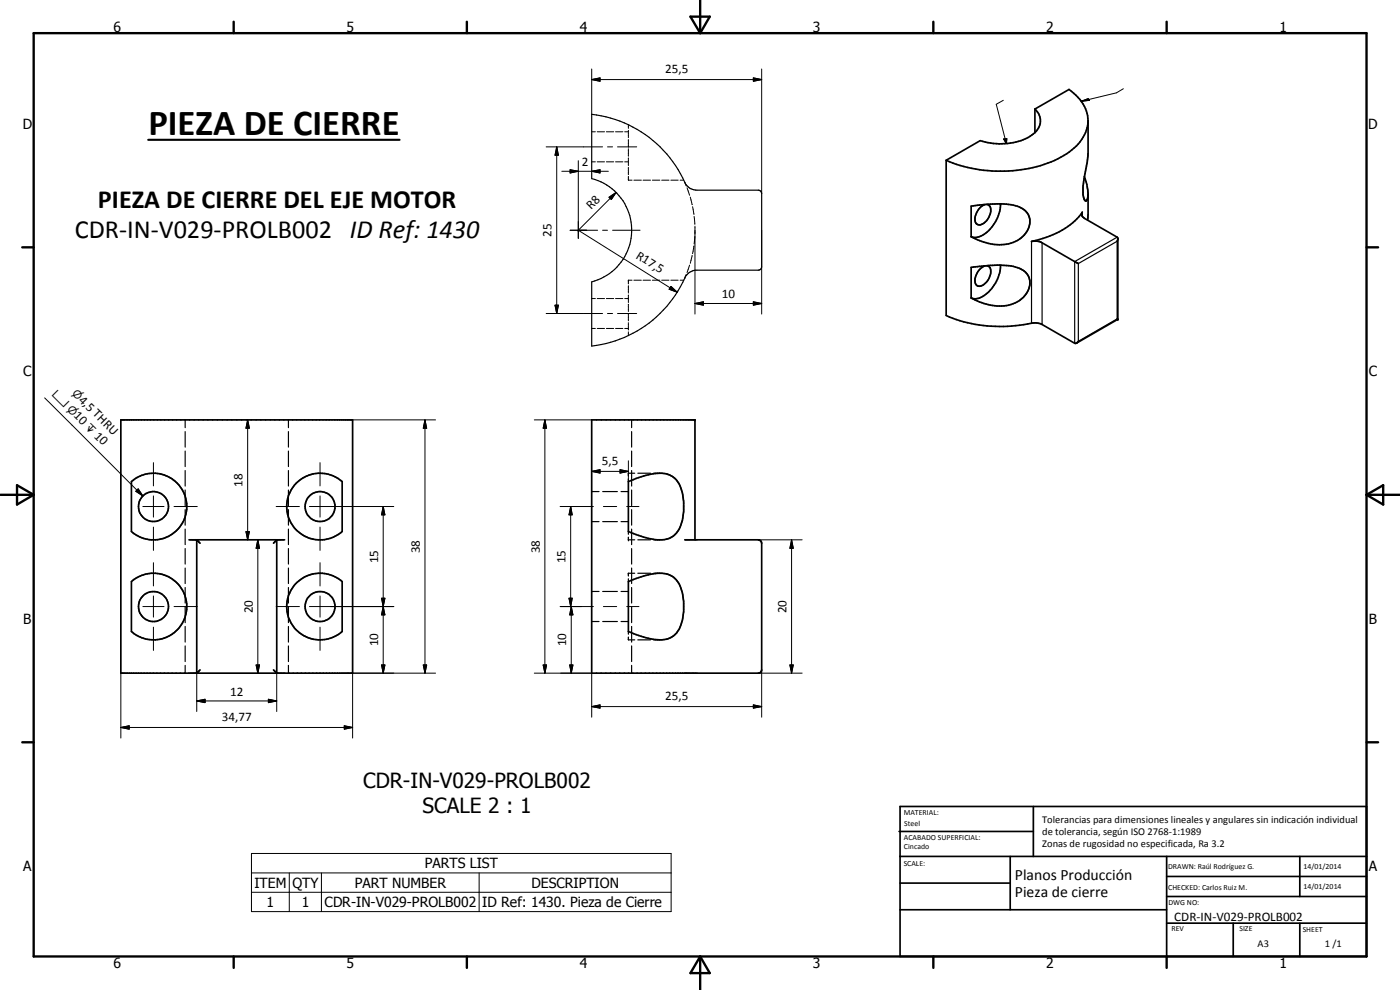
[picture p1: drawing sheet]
<svg xmlns="http://www.w3.org/2000/svg" width="420mm" height="297mm" viewBox="0 0 420 297" stroke-linecap="round" stroke-linejoin="round" font-family="sans-serif">
<g fill="none" stroke="#000" stroke-width=".51">
<path d="M310.6 32.7l10.2-5.9a11.7 11.7 0 0 1 5.7 9.4 13.3 13.3 0 0 1-8.1 11 41.4 41.4 0 0 1-34.4 .9M310.6 32.7a4.6 4.6 0 0 1 0 7.1M310.6 39.8a14.2 14.2 0 0 1-8.2 3.3 21.1 21.1 0 0 1-8.2-.9l-10.2 5.9M310.6 32.7v7.1M326.5 36.2v10.5l-1.5 9.4 .1 2.5 .4 1.5a.57 .57 0 0 0 .8 0 .57 .57 0 0 0 .1-.7l.1-.5M284 48.1v46.6a43.4 43.4 0 0 0 26.7 2.2l1.8 .3 10 5.8 .7-.1 .4-.5M325.4 53l.8 2.3 .3 2.7-.1 8M326.5 58.3v.3M291.5 61.8a43.8 43.8 0 0 1 12.6-.2 5.9 5.9 0 0 1 4.5 2.7l.5 1.6a5.5 5.5 0 0 1-1.1 3.7 9 9 0 0 1-8.1 3.8 19.4 19.4 0 0 1-8.4-2.4zM296.2 61.3a1.92 1.92 0 0 1 .9 3 4.1 4.1 0 0 1-3.5 3.1 1.91 1.91 0 0 1-.8-2.7 4.6 4.6 0 0 1 2.8-3.3M296.2 79.7a2.05 2.05 0 0 1 .9 3 4.1 4.1 0 0 1-3.5 3.2 2.39 2.39 0 0 1-.5-3.6 4.7 4.7 0 0 1 2.5-2.5M300.3 61.2a11.3 11.3 0 0 1-6.3 9.8 3.2 3.2 0 0 1-2.5 0"/>
<path d="M300.3 79.5a11.3 11.3 0 0 1-4.9 9.1 4.1 4.1 0 0 1-3.9 .8M323.6 79.1l-11.1-6.4-1.4-.4-1.5 .1a24 24 0 0 0 15.2-8.7 1.31 1.31 0 0 0 .7 1.8l9.9 5.9 .1 24.4M335.5 71.8l-.2 .6M291.5 80.2a39.4 39.4 0 0 1 13.2-.1 5 5 0 0 1 4.4 4.1l-.2 1.8a8 8 0 0 1-7.6 5.8 18.1 18.1 0 0 1-9.8-2.4zM335.3 95.7l.2 .1M335.5 95.8l-12.4 7.2M36.3 126h69.5v76h-69.5zM39.4 144.5a10.1 10.1 0 0 1 11.8-1.1l.4 .2a10.2 10.2 0 0 1 4.2 10.7 10 10 0 0 1-16.4 5.2zM88.9 144.9a10 10 0 0 1 13.8-.4v15a10 10 0 0 1-13.9-.6 10 10 0 0 1 .1-14zM188.6 144.5a22.4 22.4 0 0 1 11.3-2.3 7 7 0 0 1 5 6.6l.3 1.8v2.8l-.4 2.7-.6 1.9a6 6 0 0 1-5.5 4 25.3 25.3 0 0 1-10.1-2.5zM39.4 174.5a10 10 0 0 1 10.4-1.8 10 10 0 0 1 6.2 8.4 10.1 10.1 0 0 1-2.5 7.6 10.1 10.1 0 0 1-5.5 3.1 10.2 10.2 0 0 1-8.6-2.3zM56.7 162h28.7"/>
<path d="M60.1 163l-1.1-1v40M82.1 163l.9-1v40M88.6 175.3a10 10 0 0 1 14.1-.8v15a10 10 0 0 1-13.7-.5 10 10 0 0 1-.4-13.7zM188.6 174.5a25.3 25.3 0 0 1 10.1-2.5 5.9 5.9 0 0 1 4.8 2.7l.7 1.2 .7 2.5 .3 2.2v2.8a9.5 9.5 0 0 1-3.5 7.7 9.6 9.6 0 0 1-7.8 .2l-5.3-1.8zM205.5 162h22.1l.8 .4 .2 .6v38l-.2 .5-.6 .5h-50.2v-76h31v36M60.1 201l-1 1M82.1 201l.9 1M269.8 249.5h40.3M270.1 242h140v45h-140zM270.1 257h140M303.2 257v16M310.1 242v15"/>
<path d="M350.1 257v30M390.1 257v12M270.1 265h33.1M270.1 273h80M350.1 277h60M350.1 269h60M350.1 263h60M370.1 277v10M390.1 277v10"/>
<circle cx="46.1" cy="152" r="4.5"/>
<circle cx="96.1" cy="152" r="4.5"/>
<circle cx="46.1" cy="182" r="4.5"/>
<circle cx="96.1" cy="182" r="4.5"/>
</g>
<g fill="none" stroke="#000" stroke-width=".35">
<path d="M177.6 34.3a35.3 35.3 0 0 1 28.4 21.2l1.4 1.1 1.8 .5h18.6l.5 .3 .3 .7v22a1.01 1.01 0 0 1-1 1h-18.9a4.6 4.6 0 0 0-3.8 3.7 35 35 0 0 1-27.3 19v-19.2a16 16 0 0 0 12-15.5 16 16 0 0 0-12-15.5zM309.6 72.4v24.6M312.7 72.9v24.5M323.6 79.1l11.7-6.7v23.3l-11.7 6.7zM324.8 63.7v1.2M335.3 71.2l-12.8 7.3v24.5M55.6 126v2.3M55.6 129.5v4.7M55.6 135.3v4.7M86.6 126v2.3M86.6 129.5v4.7M86.6 135.3v4.7"/>
<path d="M189.6 126v2.3M189.6 129.5v4.7M189.6 135.3v4.7M55.6 141.2v4.6M55.6 147v4.7M55.6 152.9v4.7M55.6 158.7v4.7M86.6 141.2v4.6M86.6 147v4.7M86.6 152.9v4.7M86.6 158.7v4.7M177.6 147.5h2.2"/>
<path d="M177.6 156.5h2.2M180.9 147.5h4.4M180.9 156.5h4.4M186.4 147.5h2.2M186.4 156.5h2.2M188.6 143.7v.8M188.6 159.5v.8M189.6 141.2v4.6M189.6 147v4.7M189.6 152.9v4.7M189.6 158.7v4.7M190.5 142h-1.9v.8"/>
<path d="M191.4 142h3.8M196.2 142h1.9M55.6 164.6v4.6M55.6 170.4v4.7M55.6 176.3v4.6M86.6 164.6v4.6M86.6 170.4v4.7M86.6 176.3v4.6M177.6 177.5h2.2M180.9 177.5h4.4M186.4 177.5h2.2M188.6 161.2v.8h1.9"/>
<path d="M188.6 173.7v.8M189.6 164.6v4.6M189.6 170.4v4.7M189.6 176.3v4.6M190.5 172h-1.9v.8M191.4 162h3.8M191.4 172h3.8M196.2 162h1.9M196.2 172h1.9M55.6 182.1v4.7M55.6 188v4.7M55.6 193.8v4.7"/>
<path d="M55.6 199.6v2.4M86.6 182.1v4.7M86.6 188v4.7M86.6 193.8v4.7M86.6 199.6v2.4M177.6 186.5h2.2M180.9 186.5h4.4M186.4 186.5h2.2M188.6 189.5v.8M188.6 191.1v.9h1.9M189.6 182.1v4.7M189.6 188v4.7"/>
<path d="M189.6 193.8v4.7M189.6 199.6v2.4M191.4 192h3.8M196.2 192h1.9"/>
</g>
<g fill="#000">
<circle cx="335.5" cy="95.8" r=".25"/>
<circle cx="208.6" cy="126" r=".25"/>
<circle cx="188.6" cy="162" r=".18"/>
<circle cx="188.6" cy="172" r=".18"/>
</g>
<g fill="none" stroke="#000" stroke-width=".3">
<path d="M177.6 23.9l2.5-.5v1zM177.6 39.5h1.1M177.6 20.7v13.6M177.6 23.9h51M179.2 39.5h2.2M182 39.5h2.2M184.7 39.5h2.2M187.5 39.5h1.1M188.6 37.5v1M188.6 39.1v2.2M226.1 23.4l2.5 .5-2.5 .5zM228.6 20.7v37.4"/>
<path d="M301.1 30.1l-2.1 1.2 3 11.8M324.5 30.4l2.1-.8 .4 .5zM337.1 26.6l-2 1.3-10.6 2.5M163.9 44.1h16.9M167.1 44.1l.5 2.5h-1zM167.1 44.1v50M168.6 51.4h14M171.1 50.9l2.5 .5-2.5 .5zM173.6 48.2v23.3M177.6 51.4l2.5-.5v1zM177.6 48.6h1.1M179.2 48.6h2.2"/>
<path d="M182 48.6h2.2M182.3 44.1h1.5M182.8 59.2l2.1-1.5-1.4 2.2zM184.7 48.6h2.2M184.9 57.7l-11.3 11.4M185.3 44.1h5.8M187.5 48.6h1.1M188.6 41.9v2.2M188.6 44.6v2.3M188.6 47.4v2.3M188.6 50.2v2.2M188.6 53v1.1h1.1"/>
<path d="M190.2 54.1h2.3M193 54.1h2.2M195.8 54.1h2.2M198.6 54.1h2.2M201.3 54.1h2.2M204.1 54.1h1.1M205.5 54.7l.4 1.1M206.2 56.3l.8 2.3M207.2 59.1l.5 2.3M301.2 41.7l1-.1-.2 1.5zM171.1 69.1h8.3M173.6 69.1h.1"/>
<path d="M173.6 69.1l29.6 18.6M180.8 69.1h1.5M183.8 69.1h8.3M207 79.5l-.8 2.3M207.7 76.7l-.5 2.3M207.8 62l.5 2.3M208.3 73.8l-.5 2.3M208.3 64.9l.2 2.4M208.5 70.9l-.2 2.3M208.6 67.9v26.3M228.6 69.1v25.1M163.9 94.1h16.9"/>
<path d="M166.6 91.6h1l-.5 2.5zM177.6 89.6h1.1M177.6 98.6h1.1M179.2 89.6h2.2M179.2 98.6h2.2M182 89.6h2.2M182 98.6h2.2M182.3 94.1h1.5M184.7 89.6h2.2M184.7 98.6h2.2M185.3 94.1h5.8M187.5 89.6h1.1"/>
<path d="M187.5 98.6h1.1M188.6 84.1h.1M188.6 84.1v1.1M188.6 85.7v2.2M188.6 88.5v2.2M188.6 91.3v2.2M188.6 94v2.3M188.6 96.8v2.2M188.6 99.6v1.1M188.6 84.1h1.1M190.2 84.1h2.3M193 84.1h2.2"/>
<path d="M195.8 84.1h2.2M198.6 84.1h2.2M201.3 84.1h2.2M201.4 85.9l1.8 1.8-2.4-.9zM204.1 84.1h1.1M205.9 82.3l-.4 1.1M208.6 91.1l2.5-.5v1zM208.6 91.1h20M226.1 90.6l2.5 .5-2.5 .5zM13.4 119.4l29.5 29.4M46 138.8v7M74.3 126l.5 2.5h-1z"/>
<path d="M74.3 126v36M96 138.8v7M105.8 126h24.9M127.5 126l.5 2.5h-1zM127.5 126v76M160.3 126h17.3M163.5 126l.5 2.5h-1zM163.5 126v76M188.6 138.3v6.2M40.8 147.4l.7-.7 1.4 2.1zM41.5 146.7l1.4 2.1-2.1-1.4zM42.9 152h6.3"/>
<path d="M46 148.8v6.4M46 158.2v6.9M52.2 152h7M73.8 159.5h1l-.5 2.5zM82.9 152h7M92.9 152h25.3M96 148.8v6.4M96 158.2v6.9M115 152l.5 2.5h-1zM115 152v50M168.1 152h10M171.3 152l.4 2.5h-.9z"/>
<path d="M171.3 152v30M177.6 141.4l2.5-.5v1zM177.6 141.4h11M181.1 152h4M186.1 140.9l2.5 .5-2.5 .5zM188.1 152h3.7M46 168.8v7M46 178.8v6.4M77.4 162l.5 2.5h-1zM77.4 162v40M96 168.8v7M96 178.8v6.4"/>
<path d="M114.5 179.5h1l-.5 2.5zM114.5 179.5h1l-1 5h1zM170.8 179.5h.9l-.4 2.5zM227.6 162h13.1M237.6 162l.5 2.5h-1zM237.6 162v40M42.9 182h6.3M46 188.2v7M52.2 182h7M76.9 199.5h1l-.5 2.5zM82.9 182h7M92.9 182h25.3"/>
<path d="M96 188.2v7M114.5 199.5h1l-.5 2.5zM115 182l.5 2.5h-1zM127 199.5h1l-.5 2.5zM163 199.5h1l-.5 2.5zM168.1 182h10M171 199.5h.9l-.5 2.5zM171.4 182l.5 2.5h-.9zM171.4 182v20M181.1 182h4M188.1 182h3.7M237.1 199.5h1l-.5 2.5z"/>
<path d="M36.3 218.3l2.5-.5v1zM36.3 218.3h69.5M36.3 202v19.4M59 210.3l2.5-.5v1zM59 210.3h24M59 202v11.5M80.5 209.8l2.5 .5-2.5 .5zM83 202v11.5M103.3 217.8l2.5 .5-2.5 .5zM130.7 202h-24.9v19.4M160.3 202h17.3v13.2M177.6 212l2.5-.5v1z"/>
<path d="M177.6 212h51M226.1 211.5l2.5 .5-2.5 .5zM227.6 202h13.1M228.6 201v14.2M75.5 256.1h125.9v17.4h-125.9zM75.5 261.9h125.9M75.5 267.7h125.9M86.8 261.9v11.6M96.5 261.9v11.6M143.8 261.9v11.6"/>
</g>
<g fill="none" stroke="#000" stroke-width=".71">
<path d="M10.1 9.9h400v277.1h-400zM70.1 6.5v3.4M140.1 6.5v3.4M207.2 5h5.8l-2.9 4.9zM210.1 0v9.9M280.1 6.5v3.4M350.1 6.5v3.4M6.7 74.2h3.4M410.1 74.2h3.5M.1 148.5h10M5.1 145.6l5 2.9-5 2.9zM410.1 148.5h10"/>
<path d="M410.1 148.5l5-2.9v5.8zM6.7 222.7h3.4M410.1 222.7h3.5M70.1 287v3.4M140.1 287v3.4M210.1 287v10M210.1 287l2.9 5h-5.8zM280.1 287v3.4M350.1 287v3.4"/>
</g>
<g fill="#000">
<path d="M177.6 23.9l2.5-.5v1zM226.1 23.4l2.5 .5-2.5 .5zM324.5 30.4l2.1-.8 .4 .5zM167.1 44.1l.5 2.5h-1zM171.1 50.9l2.5 .5-2.5 .5zM177.6 51.4l2.5-.5v1zM182.8 59.2l2.1-1.5-1.4 2.2zM301.2 41.7l1-.1-.2 1.5zM166.6 91.6h1l-.5 2.5zM201.4 85.9l1.8 1.8-2.4-.9zM208.6 91.1l2.5-.5v1zM226.1 90.6l2.5 .5-2.5 .5z"/>
<path d="M74.3 126l.5 2.5h-1zM127.5 126l.5 2.5h-1zM163.5 126l.5 2.5h-1zM41.5 146.7l1.4 2.1-2.1-1.4zM73.8 159.5h1l-.5 2.5zM115 152l.5 2.5h-1zM171.3 152l.4 2.5h-.9zM177.6 141.4l2.5-.5v1zM186.1 140.9l2.5 .5-2.5 .5zM77.4 162l.5 2.5h-1zM114.5 179.5h1l-.5 2.5zM170.8 179.5h.9l-.4 2.5z"/>
<path d="M237.6 162l.5 2.5h-1zM76.9 199.5h1l-.5 2.5zM114.5 199.5h1l-.5 2.5zM115 182l.5 2.5h-1zM127 199.5h1l-.5 2.5zM163 199.5h1l-.5 2.5zM171 199.5h.9l-.5 2.5zM171.4 182l.5 2.5h-.9zM237.1 199.5h1l-.5 2.5zM36.3 218.3l2.5-.5v1zM59 210.3l2.5-.5v1zM80.5 209.8l2.5 .5-2.5 .5z"/>
<path d="M103.3 217.8l2.5 .5-2.5 .5zM177.6 212l2.5-.5v1zM226.1 211.5l2.5 .5-2.5 .5z"/>
</g>
<path d="M44.5 42h75.4" fill="none" stroke="#000" stroke-width=".63"/>
<text font-size="11" x="44.5" y="40.4">PIEZA DE CIERRE</text>
<g font-size="7.9">
<text x="29.4" y="62.4">PIEZA DE CIERRE DEL EJE MOTOR</text>
<text x="22.5" y="71.3">CDR-IN-V029-PROLB002 ID Ref: 1430</text>
</g>
<g font-size="6.3">
<text x="109" y="236.3">CDR-IN-V029-PROLB002</text>
<text x="126.8" y="243.9">SCALE 2 : 1</text>
</g>
<g font-size="4.7">
<text x="304.6" y="263.9">Planos Producción</text>
<text x="304.6" y="269.3">Pieza de cierre</text>
</g>
<g font-size="4.2">
<text x="34" y="9.6">6</text>
<text x="104" y="9.6">5</text>
<text x="174" y="9.6">4</text>
<text x="244" y="9.6">3</text>
<text x="314" y="9.6">2</text>
<text x="384" y="9.6">1</text>
<text x="6.8" y="38.7">D</text>
<text x="410.6" y="38.7">D</text>
<text x="7" y="112.9">C</text>
<text x="410.8" y="112.9">C</text>
<text x="7" y="187.1">B</text>
<text x="410.8" y="187.1">B</text>
<text x="7" y="261.4">A</text>
<text x="127.5" y="260.6">PARTS LIST</text>
<text x="410.8" y="261.4">A</text>
<text x="76.4" y="266.4">ITEM</text>
<text x="87.7" y="266.4">QTY</text>
<text x="106.5" y="266.4">PART NUMBER</text>
<text x="159.5" y="266.4">DESCRIPTION</text>
<text x="80" y="272.2">1</text>
<text x="90.5" y="272.2">1</text>
<text x="97.4" y="272.2">CDR-IN-V029-PROLB002</text>
<text x="144.7" y="272.2">ID Ref: 1430. Pieza de Cierre</text>
<text x="34" y="290.4">6</text>
<text x="104" y="290.4">5</text>
<text x="174" y="290.4">4</text>
<text x="244" y="290.4">3</text>
<text x="314" y="290.4">2</text>
<text x="384" y="290.4">1</text>
</g>
<g font-size="3.9">
<text x="199.6" y="21.8">25,5</text>
<text x="174.6" y="49.9">2</text>
<text x="177.4" y="63" transform="rotate(-45 177.4 63)">R8</text>
<text x="165.6" y="71.1" transform="rotate(-90 165.6 71.1)">25</text>
<text x="190.6" y="77.3" transform="rotate(32 190.6 77.3)">R17,5</text>
<text x="216.6" y="89.5">10</text>
<text x="22" y="124.9" transform="rotate(45 22 124.9)">10</text>
<text x="23.5" y="120.2" transform="rotate(45 23.5 120.2)">4,5 THRU</text>
<text x="28.1" y="131" transform="rotate(45 28.1 131)">10</text>
<text x="180.6" y="139.4">5,5</text>
<text x="72.8" y="146" transform="rotate(-90 72.8 146)">18</text>
<text x="126" y="166" transform="rotate(-90 126 166)">38</text>
<text x="162" y="166" transform="rotate(-90 162 166)">38</text>
<text x="113.5" y="169" transform="rotate(-90 113.5 169)">15</text>
<text x="169.7" y="169" transform="rotate(-90 169.7 169)">15</text>
<text x="75.8" y="184" transform="rotate(-90 75.8 184)">20</text>
<text x="236" y="184" transform="rotate(-90 236 184)">20</text>
<text x="113.5" y="194" transform="rotate(-90 113.5 194)">10</text>
<text x="169.9" y="194" transform="rotate(-90 169.9 194)">10</text>
<text x="69.1" y="208.8">12</text>
<text x="199.6" y="209.9">25,5</text>
<text x="66.6" y="216.2">34,77</text>
<text x="352.4" y="276.3">CDR-IN-V029-PROLB002</text>
</g>
<g font-size="3.3">
<text x="15.5" y="118.4" transform="rotate(45 15.5 118.4)">v</text>
<text x="21.5" y="118.2" transform="rotate(45 21.5 118.2)">n</text>
<text x="20" y="122.9" transform="rotate(45 20 122.9)">n</text>
<text x="25.4" y="128.3" transform="rotate(45 25.4 128.3)">x</text>
</g>
<g font-size="3.1">
<text x="312.7" y="246.8">Tolerancias para dimensiones lineales y angulares sin indicación individual</text>
<text x="312.7" y="250.4">de tolerancia, según ISO 2768-1:1989</text>
<text x="312.7" y="254">Zonas de rugosidad no especificada, Ra 3.2</text>
<text x="377.4" y="284.1">A3</text>
<text x="397.6" y="284.2">1 /1</text>
</g>
<g font-size="2.4">
<text x="271.2" y="244.4">MATERIAL:</text>
<text x="271.3" y="252">ACABADO SUPERFICIAL:</text>
<text x="271.4" y="247.9">Steel</text>
<text x="271.3" y="254.6">Cincado</text>
<text x="271.2" y="259.7">SCALE:</text>
<text x="350.6" y="260.8">DRAWN: Raúl Rodríguez G.</text>
<text x="391.2" y="260.6">14/01/2014</text>
<text x="350.6" y="267">CHECKED: Carlos Ruiz M.</text>
<text x="391.2" y="266.7">14/01/2014</text>
<text x="350.6" y="271.4">DWG NO:</text>
<text x="351.6" y="279.3">REV</text>
<text x="372" y="279.4">SIZE</text>
<text x="391" y="279.6">SHEET</text>
</g>
</svg>
